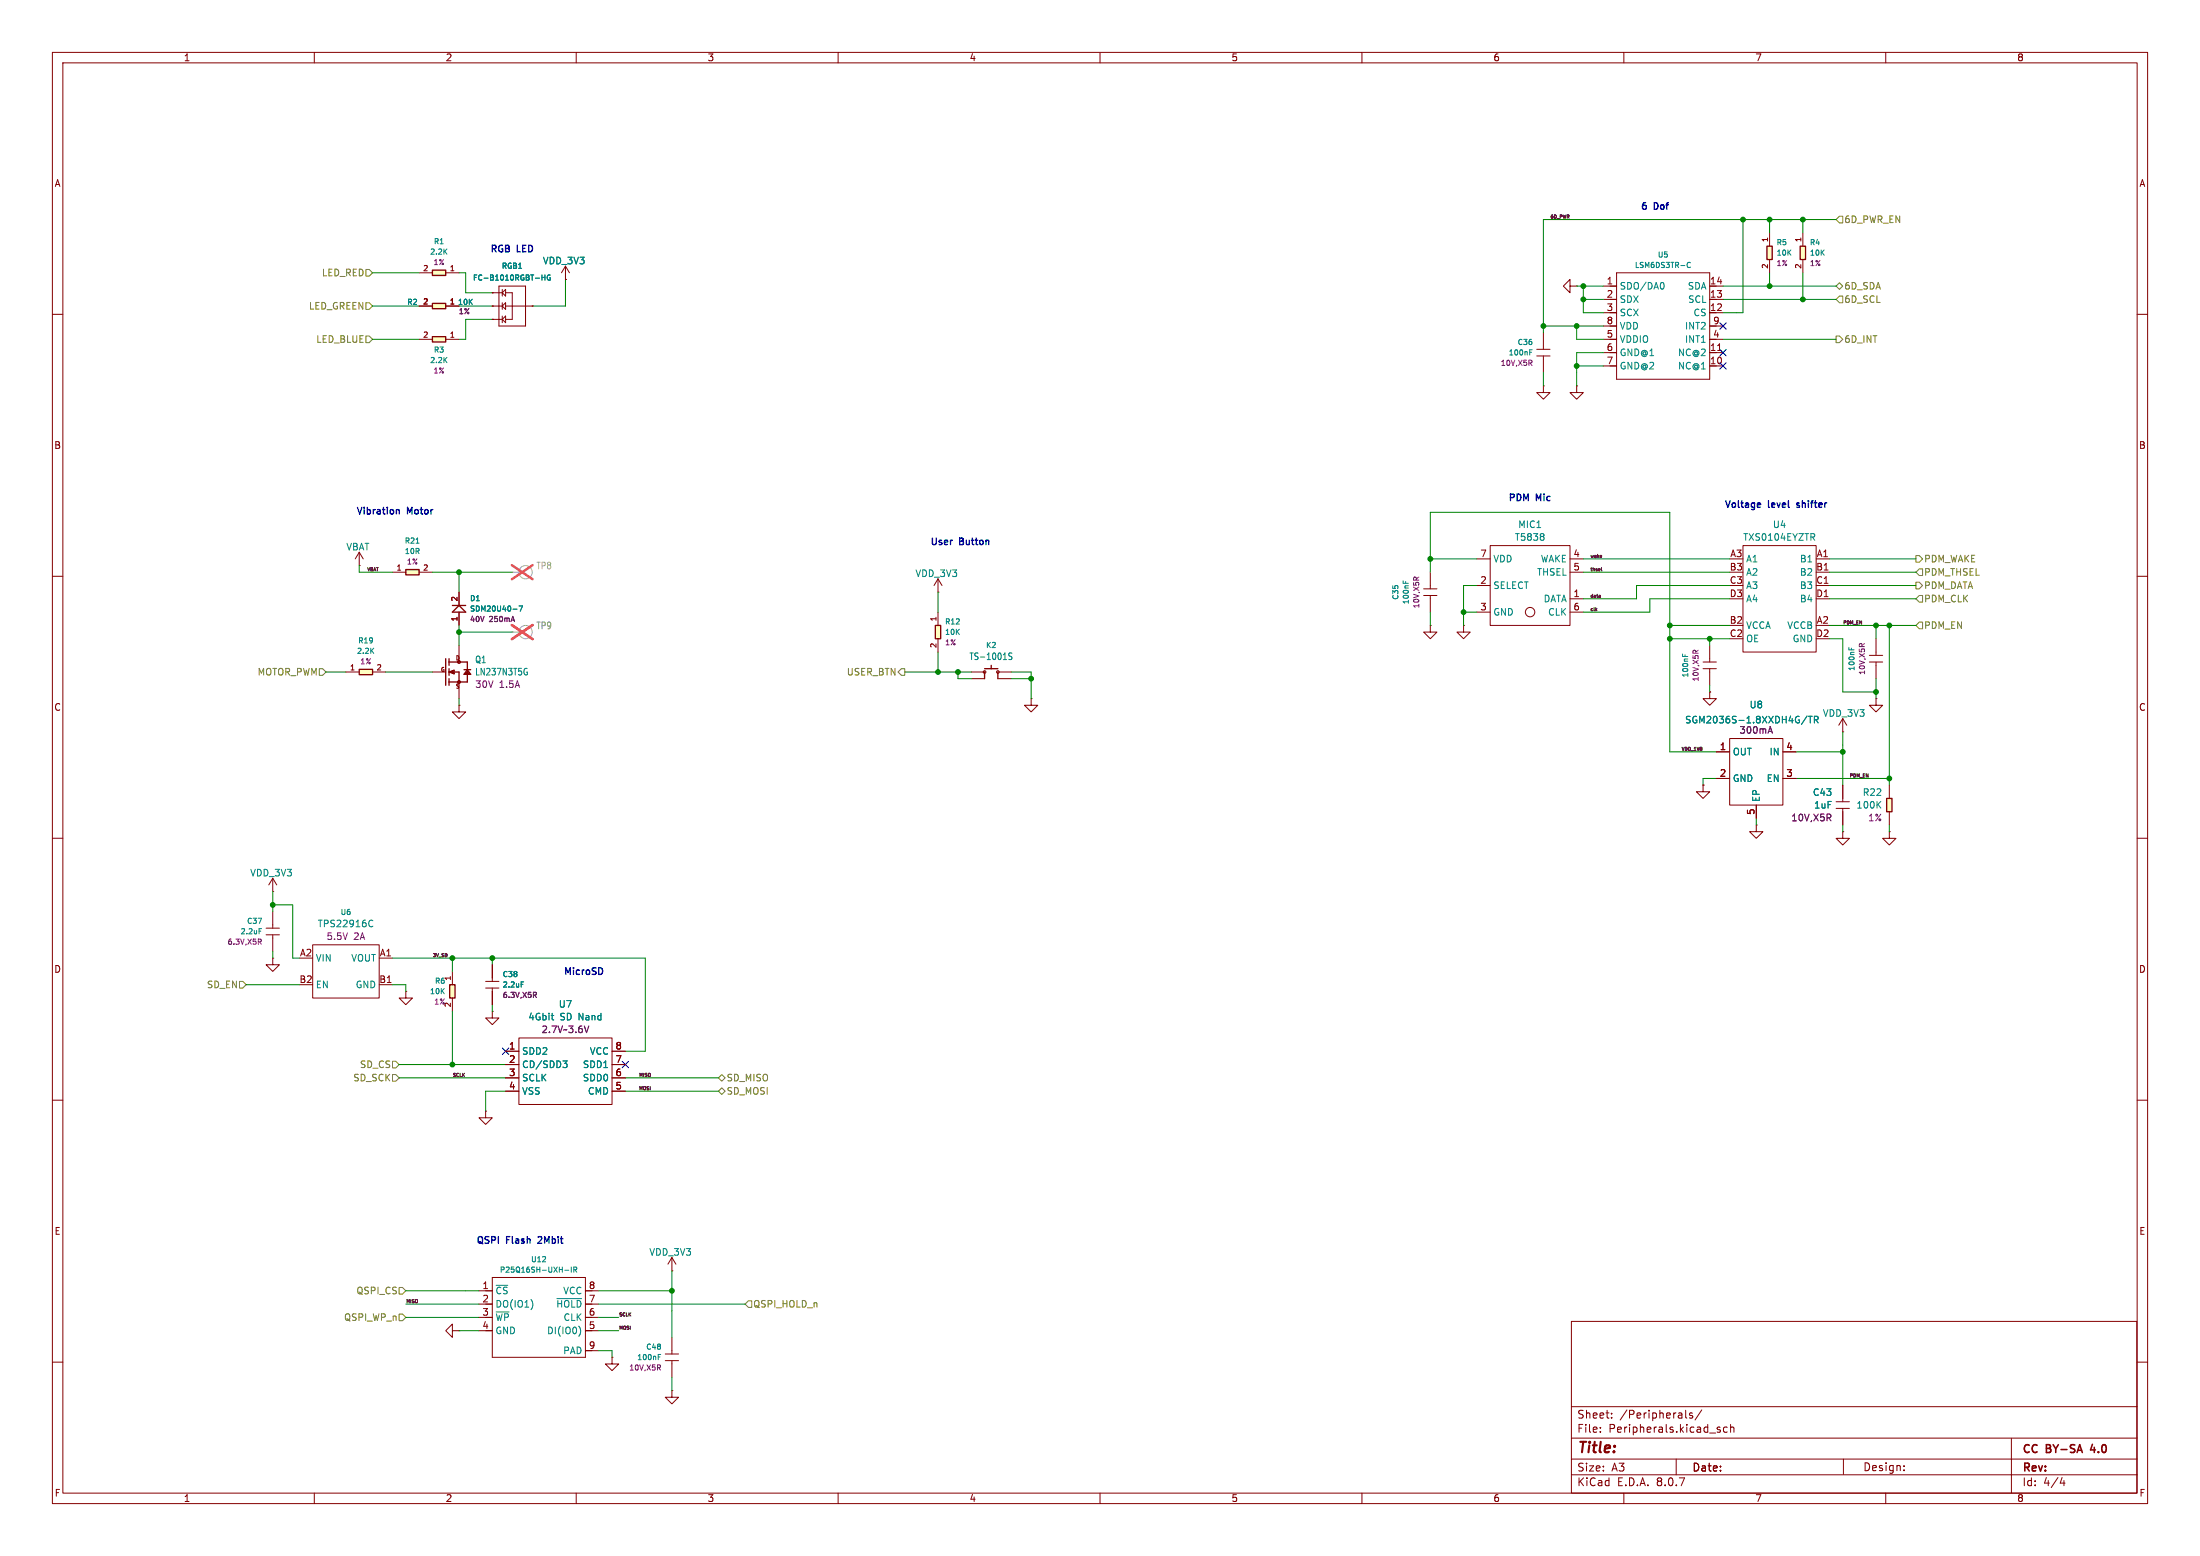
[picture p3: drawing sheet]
<svg xmlns="http://www.w3.org/2000/svg" width="420mm" height="297mm" viewBox="0 0 420 297" stroke-linecap="round" stroke-linejoin="round" font-family="sans-serif">
<g fill="none" stroke="#840000" stroke-width=".19">
<path d="M10 10h400v277h-400zM12 12h396v273h-396zM60 10v2M110 10v2M160 10v2M210 10v2M260 10v2M310 10v2M360 10v2M10 60h2M301 73.7v1.2h-1.3l1.3 1.3 1.3-1.3h-1.3M301 73.7h.1"/>
<path d="M408 60h2M10 110h2M271.8 112.4h2.5M271.8 113.7h2.5M273 119.4v1.3h1.3l-1.3 1.2-1.2-1.2h1.2M273 119.4h.1M273 109.2v3.2M273 113.7v3.1M279.4 119.4v1.3h1.3l-1.3 1.2-1.3-1.2h1.3M279.4 119.4h.1M408 110h2M351.8 139.7h.1"/>
<path d="M351.8 137.2l.8 1.2M351.8 137.2v2.5M351.8 137.2l-.8 1.2M10 160h2M408 160h2M77.5 189.2v1.3h1.2l-1.2 1.3-1.3-1.3h1.3M77.5 189.2h.1M92.7 187.3h2.5M92.7 188.6h2.5M94 193v1.3h1.2l-1.2 1.3-1.3-1.3h1.3M94 193h.1M94 184.2v3.1"/>
<path d="M94 188.6v3.2M99.1 198.1h17.7v12.7h-17.7zM10 210h2M96.5 200.7h2.6M96.5 203.2h2.6M96.5 205.7h2.6M96.5 208.3h2.6M116.8 200.7h2.6M116.8 203.2h2.6M116.8 205.7h2.6M116.8 208.3h2.6M408 210h2"/>
<path d="M300 252.2h107.9v32.8h-107.9zM10 260h2M300 278.5h108M300 274.5h108M300 268.5h108M305.5 273.2v.2M305.5 272.5v.1M307.7 270.5v.2M307.7 269.8v.1M320 278.5v3M321.8 269.2v1.3l.2 .2M323.1 269.8l-.4-.1-.2 .2 .1 .2 .5 .2v.3h-.6"/>
<path d="M324.9 269.1l-1.3 1.9M328 272.9l.4 .1v.2l-.2 .2h-.3M328 272.4l.4 .1M329.7 272.5l-.4-.1-.3 .3 .2 .6h.5M330.4 272.5l.2-.1 .3 .1 .1 .9M330.4 271.9v1.5M351.9 278.5v2.9M363.5 279.8v.1M384 274.5v4M384 278.5v6.5M408 260h2M60 285v2"/>
<path d="M110 285v2M160 285v2M210 285v2M260 285v2M300 281.5h108M310 285v2M360 285v2M363.5 280.6v.1M393.7 282l-.4 1.1h.9M394 282.6v1"/>
</g>
<path d="M399.5 275.7l-.4 1.1h.9" fill="none" stroke="#840000" stroke-width=".3"/>
<path d="M267.9 110.9v.4M268.3 111v.3M99.5 187.4h.5M105.2 193.8h.5M105.5 194.6l.2 .1M107.5 202.5h.8l-.5 .5 .4 .1 .1 .4-.3 .3h-.3" fill="none" stroke="#008484" stroke-width=".19"/>
<path d="M269.9 110.2h.4M270.9 110.1l-.5 .4M102.1 189.9l.3 .5M102.2 189.4l.2 .2-.2 .3M112.4 195.8l-.4 1.3" fill="none" stroke="#840084" stroke-width=".19"/>
<path d="M85.9 188h1v2.5h-1z" fill="#ffffc2"/>
<g fill="none" stroke="#840000" stroke-width=".25">
<path d="M85.1 125.7v5.1M85.7 125.7v1.3M85.7 127.6v1.3M85.7 129.5v1.3M85.7 126.4h3.5v3.8h-3.5M86 128.3l.7 .3M86 128.3h1.6v1.9M86.2 128.1l.5 .5M86.7 128l-1 .3 1 .3M86.7 128v.6M86.7 128l-.7 .3M88.6 127.8h1.3"/>
<path d="M89.2 127.8l.7 .9h-1.3zM89.2 128.3l-.3 .4M89.2 128.3l-.3 .3M89.2 128.3l.3 .4M89.2 128.3l.3 .3M85.9 188h1v2.5h-1z"/>
<circle cx="87.6" cy="130.2" r=".25"/>
</g>
<g fill="none" stroke="#840000" stroke-width=".19">
<path d="M82.5 128.3h2.6M87.6 134.6v1.3h1.3l-1.3 1.3-1.2-1.3h1.2M87.6 134.6h.1M87.6 123.2v2.5M87.6 130.2v3.2M360.7 158.8v1.2h-1.3l1.3 1.3 1.2-1.3h-1.2M360.7 158.8h.1M52.1 170.2h.1M52.1 167.6l-.8 1.3M52.1 167.6v2.6M52.1 167.6l.7 1.3M59.7 180.3h12.7v10.2h-12.7z"/>
<path d="M72.4 182.9h2.5M72.4 188h2.5M86.4 185.4v2.6M86.4 190.5v2.5"/>
</g>
<path d="M100.2 127.6h.4M100.5 128.3h.2v.4l-.5 .1M70.6 175.7l.6 .1M71.2 176.8h-.6" fill="none" stroke="#008484" stroke-width=".19"/>
<path d="M343.7 47h1v2.5h-1z" fill="#ffffc2"/>
<path d="M343.7 47h1v2.5h-1z" fill="none" stroke="#840000" stroke-width=".25"/>
<path d="M344.2 44.5v2.5M344.2 49.5v2.6" fill="none" stroke="#840000" stroke-width=".19"/>
<path d="M337.3 47h1v2.5h-1z" fill="#ffffc2"/>
<path d="M337.3 47h1v2.5h-1z" fill="none" stroke="#840000" stroke-width=".25"/>
<path d="M337.8 44.5v2.5M337.8 49.5v2.6M116.8 259.1v1.2h1.3l-1.3 1.3-1.2-1.3h1.2M116.8 259.1h.1" fill="none" stroke="#840000" stroke-width=".19"/>
<path d="M68.6 127.8h2.5v1h-2.5z" fill="#ffffc2"/>
<path d="M68.6 127.8h2.5v1h-2.5z" fill="none" stroke="#840000" stroke-width=".25"/>
<g fill="none" stroke="#840000" stroke-width=".19">
<path d="M293.4 66.7h2.5M293.4 67.9h2.5M294.6 73.7v1.2h-1.2l1.2 1.3 1.3-1.3h-1.3M294.6 73.7h.1M294.6 63.5v3.2M294.6 67.9v3.2M281.9 106.7h2.6M281.9 111.8h2.6M281.9 116.8h2.6M284.5 104.1h15.2v15.3h-15.2zM299.7 106.7h2.6M299.7 109.2h2.6"/>
<path d="M299.7 114.3h2.6M299.7 116.8h2.6M332.7 104.1h14v20.4h-14zM346.7 106.7h2.5M346.7 109.2h2.5M346.7 111.8h2.5M346.7 114.3h2.5M66 128.3h2.6M71.1 128.3h2.6M356.9 125.1h2.5M356.9 126.4h2.5M358.1 133.4v1.2h1.3l-1.3 1.3-1.2-1.3h1.2"/>
<path d="M358.1 133.4h.1M358.1 121.9v3.2M358.1 126.4v3.1M335.3 157.5v1.3h-1.3l1.3 1.2 1.2-1.2h-1.2M335.3 157.5h.1M350.5 153h2.6M350.5 154.3h2.6M351.8 158.8v1.2h-1.3l1.3 1.3 1.3-1.3h-1.3M351.8 158.8h.1M351.8 149.9v3.1M351.8 154.3v3.2M50.8 177.2h2.5"/>
<path d="M50.8 178.4h2.5M52.1 174v3.2M52.1 178.4v3.2M52.1 182.9v1.3h1.2l-1.2 1.2-1.3-1.2h1.3M52.1 182.9h.1M86.4 254v-1.3l-1.3 1.3 1.3 1.3v-1.3h1.2M87.6 254h.1M91.4 254h2.6M91.4 251.5h2.6M91.4 248.9h2.6M91.4 246.4h2.6M94 243.8h17.8v15.3h-17.8z"/>
<path d="M111.8 254h2.5M111.8 251.5h2.5M111.8 248.9h2.5M111.8 246.4h2.5M111.8 257.8h2.5M128.3 242.6h.1M128.3 240l-.8 1.3M128.3 240v2.6M128.3 240l.7 1.3"/>
<circle cx="292.1" cy="116.8" r=".9"/>
</g>
<g fill="none" stroke="#008484" stroke-width=".19">
<path d="M292 67.2h.4M292 66.8h.5M294.6 101.9l.2 .2-.2 .2M294.6 102.5l.2 .1-.2 .5M346 102.5l.4 .6M346.4 102v.4M353 123.6v.4M353.4 123.7v.3M49.5 177.3h.4M101.7 248.6v.8M106.3 247.9h4.7M107.8 242.5h.8"/>
<path d="M109.1 241.8v1M109.5 242.4l.5-.1 .1-.4-.6-.1v1M109.8 242.4l.3 .4M110.5 253.2a1.49 1.49 0 0 1 0 1.8"/>
</g>
<path d="M292.1 69.3l.4 .5M292.4 68.8v.4M355 122.9h.4M355.9 122.8l-.4 .4M349.1 156.1l.4 .6M349.5 155.5v.4M49.6 179.8l.3 .4M49.7 179.2l.2 .2-.2 .4" fill="none" stroke="#840084" stroke-width=".19"/>
<path d="M360.2 152.4h1v2.5h-1z" fill="#ffffc2"/>
<path d="M360.2 152.4h1v2.5h-1z" fill="none" stroke="#840000" stroke-width=".25"/>
<path d="M68.6 108h.1M68.6 105.4l-.8 1.3M68.6 105.4v2.6M68.6 105.4l.7 1.3M360.7 149.9v2.5M360.7 154.9v2.6M127 258.4h2.5M127 259.7h2.5M128.3 255.3v3.1M128.3 259.7v3.2M128.3 265.4v1.3h-1.3l1.3 1.3 1.2-1.3h-1.2M128.3 265.4h.1" fill="none" stroke="#840000" stroke-width=".19"/>
<path d="M358.5 153.5l.6 .7M359.1 153l-.8 .7M125.7 259h.3M125.7 258.5h.4" fill="none" stroke="#008484" stroke-width=".19"/>
<path d="M125.8 261l.3 .5M126 260.6v.4" fill="none" stroke="#840084" stroke-width=".19"/>
<path d="M82.5 64.3h2.6v1h-2.6z" fill="#ffffc2"/>
<path d="M82.5 64.3h2.6v1h-2.6zM188 128.3v1.2M188 127.6h2.5M189.2 127v.6M190.5 128.3v1.2" fill="none" stroke="#840000" stroke-width=".25"/>
<g fill="none" stroke="#840000" stroke-width=".19">
<path d="M80 64.8h2.5M85.1 64.8h2.5M185.4 128.3h2.6M185.4 129.5h2.6M190.5 128.3h2.5M190.5 129.5h2.5"/>
<circle cx="188" cy="128.3" r=".25"/>
<circle cx="190.5" cy="128.3" r=".25"/>
</g>
<path d="M193.2 124.7l-.4-.1-.2 .3 .1 .3 .4 .2v.4l-.1 .1-.4-.1" fill="none" stroke="#008484" stroke-width=".19"/>
<path d="M77.5 108.7h2.5v1h-2.5z" fill="#ffffc2"/>
<path d="M77.5 108.7h2.5v1h-2.5zM86.4 115.6h2.5M87.6 115.6l1.3 1.2h-2.5z" fill="none" stroke="#840000" stroke-width=".25"/>
<g fill="none" stroke="#840000" stroke-width=".19">
<path d="M94 55.9h.1M94 58.4h.1M94 58.4h1.9M94 55.9h1.9M95.2 54.6h5.1v7.6h-5.1zM95.9 55.9l.6-.7v1.3zM95.9 58.4l.6-.6v1.3zM95.9 55.2v1.3M95.9 57.8v1.3M96.5 58.4h5.1M96.5 55.9h1.3v5.1h-1.3M101.6 58.4h.1"/>
<path d="M107.9 53.3h.1M107.9 50.8l-.7 1.3M107.9 50.8v2.5M107.9 50.8l.8 1.3M94 61h.1M94 61h1.9M95.9 61l.6-.7v1.3zM95.9 60.3v1.3M74.9 109.2h2.6M80 109.2h2.5M87.6 113v2.6M87.6 116.8v2.6"/>
<path d="M196.8 133.4v1.2h1.3l-1.3 1.3-1.2-1.3h1.2M196.8 133.4h.1M325.1 149.9v1.2h-1.3l1.3 1.3 1.3-1.3h-1.3M325.1 149.9h.1M327.7 143.5h2.5M327.7 148.6h2.5M330.2 141h10.2v12.7h-10.2zM335.3 153.7v2.5M340.4 143.5h2.5M340.4 148.6h2.5"/>
</g>
<path d="M79.4 103.7h.6M97.9 116.3h.8M99.1 115.7h.6l-.4 1M345 136.7l-1.1 1.6M345.2 136.7h.7M345.6 136.7v1.3M346.4 137.4l.6-.1 .1-.2-.1-.3-.6-.1v1.3M346.7 137.4l.4 .6" fill="none" stroke="#008484" stroke-width=".19"/>
<g fill="none" stroke="#a1a1a1" stroke-width=".19">
<path d="M97.8 109.2h.1M97.8 109.2h1.3M97.8 120.7h.1M97.8 120.7h1.3"/>
<circle cx="100.3" cy="109.2" r="1.27"/>
<circle cx="100.3" cy="120.6" r="1.27"/>
</g>
<path d="M97.7 107.9l4 2.7M97.7 119.3l4 2.7M101.7 107.9l-4 2.7M101.7 119.3l-4 2.7" fill="none" stroke="#e65255" stroke-width=".46"/>
<path d="M337.6 139.6h.6M337.9 138.7l.5 1.3" fill="none" stroke="#840084" stroke-width=".19"/>
<path d="M103.5 52.5v1M103.5 53h.5M104 52.5v1M105 52.5a.45 .45 0 0 0-.6 .5 .45 .45 0 0 0 .7 .4v-.4h-.2" fill="none" stroke="#008484" stroke-width=".2"/>
<path d="M82.5 51.6h2.6v1h-2.6z" fill="#ffffc2"/>
<path d="M82.5 51.6h2.6v1h-2.6z" fill="none" stroke="#840000" stroke-width=".25"/>
<path d="M80 52.1h2.5M85.1 52.1h2.5M325.1 126.4h2.6M325.1 127.6h2.6M326.4 132.1v1.3h1.3l-1.3 1.2-1.3-1.2h1.3M326.4 132.1h.1M326.4 123.2v3.2M326.4 127.6v3.2" fill="none" stroke="#840000" stroke-width=".19"/>
<path d="M321.2 124.8v.5M321.7 125v.3" fill="none" stroke="#008484" stroke-width=".19"/>
<path d="M323.2 124.2h.5M324.2 124.1l-.5 .4" fill="none" stroke="#840084" stroke-width=".19"/>
<path d="M82.5 57.9h2.6v1h-2.6z" fill="#ffffc2"/>
<path d="M82.5 57.9h2.6v1h-2.6z" fill="none" stroke="#840000" stroke-width=".25"/>
<g fill="none" stroke="#840000" stroke-width=".19">
<path d="M80 58.4h2.5M85.1 58.4h2.5M306.1 59.7h2.5M306.1 57.2h2.5M306.1 54.6h2.5M308.6 52.1h17.8v20.3h-17.8zM326.4 59.7h2.5M326.4 57.2h2.5M326.4 54.6h2.5M306.1 69.9h2.5M306.1 67.3h2.5M306.1 64.8h2.5"/>
<path d="M306.1 62.2h2.5M326.4 69.9h2.5M326.4 67.3h2.5M326.4 64.8h2.5M326.4 62.2h2.5M327.9 66.9h.7"/>
</g>
<path d="M317.4 53.9a.79 .79 0 0 1 0 1.3M322.1 50.6l.2 .4h.4M322.7 50.2l-.4-.1-.2 .4" fill="none" stroke="#008484" stroke-width=".19"/>
<path d="M178.6 119.4h1v2.5h-1z" fill="#ffffc2"/>
<path d="M178.6 119.4h1v2.5h-1z" fill="none" stroke="#840000" stroke-width=".25"/>
<g fill="none" stroke="#840000" stroke-width=".19">
<path d="M80 58.4h2.5M85.1 58.4h2.5M94 55.9h.1M94 58.4h.1M101.6 58.4h.1M107.9 53.3h.1M299.7 54.6v1.3l-1.3-1.3 1.3-1.3v1.3h1.3M301 54.6h.1M94 61h.1M87.6 113v2.6M87.6 116.8v2.6M179.1 113h.1"/>
<path d="M179.1 110.5v2.5M179.1 116.8v2.6M179.1 110.5l-.8 1.3M179.1 110.5l.7 1.3M179.1 121.9v2.6M326.4 132.1h.1M325.1 149.9h.1M327.7 143.5h2.5M327.7 148.6h2.5M335.3 153.7v2.5M340.4 143.5h2.5M340.4 148.6h2.5"/>
<path d="M351.8 149.9v2.5M351.8 154.9v2.6M94 184.2v2.5M94 189.2v2.6M92.7 212.1v1.3h1.3l-1.3 1.2-1.3-1.2h1.3M92.7 212.1h.1M96.5 200.7h2.6M96.5 203.2h2.6M96.5 205.7h2.6M96.5 208.3h2.6M116.8 200.7h2.6M116.8 203.2h2.6"/>
<path d="M116.8 205.7h2.6M116.8 208.3h2.6"/>
</g>
<g fill="none" stroke="#848400" stroke-width=".19">
<path d="M69.8 51.4h.7l.6 .7-.6 .6h-.7zM69.8 57.8h.7l.6 .6-.6 .7h-.7zM350.5 41.9l.7-.6h.6v1.2h-.6zM350.5 54.6l.7-.6 .6 .6-.6 .6zM350.5 57.2l.7-.7h.6v1.3h-.6zM69.8 64.1h.7l.6 .7-.6 .6h-.7zM350.5 64.1h.7l.6 .7-.6 .6h-.7zM365.8 111.1h.6l.6 .7-.6 .6h-.6zM365.8 106h.6l.6 .7-.6 .6h-.6zM366.4 113.7h.6v1.2h-.6l-.6-.6zM366.4 118.7h.6v1.3h-.6l-.6-.6zM366.4 108.6h.6v1.3h-.6l-.6-.7z"/>
<path d="M61 127.6h.6l.6 .7-.6 .6h-.6zM172.1 127.6h.6v1.3h-.6l-.7-.6zM45.7 187.3h.7l.6 .7-.6 .6h-.7zM74.9 205.1h.7l.6 .6-.6 .7h-.7zM74.9 202.6h.7l.6 .6-.6 .6h-.7zM137.2 208.3l.6-.7 .6 .7-.6 .6zM137.2 205.7l.6-.6 .6 .6-.6 .7zM76.2 250.8h.6l.7 .7-.7 .6h-.6zM76.2 245.7h.6l.7 .7-.7 .6h-.6zM142.9 248.3h.6v1.3h-.6l-.7-.7z"/>
</g>
<path d="M305.5 113.7v.3M305.5 114h.1M305.5 113.8h.1M305.7 108.3l.1 .7" fill="none" stroke="#000" stroke-width=".19"/>
<path d="M75.9 97.3l.3 .1v.7M335.9 96l.2 .3-.6 .1M336 96.8h-.1M103.4 236.6l-.8 .7h.8" fill="none" stroke="#0000c2" stroke-width=".25"/>
<g fill="none" stroke="#008400" stroke-width=".19">
<path d="M71.1 58.4h8.9M71.1 52.1h8.9M87.6 52.1h1.3v3.8h5.1M87.6 58.4h6.4M107.9 53.3v5.1h-6.3M301 54.6h5.1M302.3 54.6v5.1h3.8M302.3 57.2h3.8M328.9 57.2h21.6M328.9 54.6h21.6M332.7 41.9v17.8h-3.8M337.8 41.9v2.6"/>
<path d="M337.8 52.1v2.5M344.2 41.9v2.6M344.2 52.1v5.1M350.5 41.9h-55.9v21.6M71.1 64.8h8.9M94 61h-5.1v3.8h-1.3M294.6 71.1v2.6M294.6 62.2h11.5M301 62.2v2.6h5.1M301 69.9h5.1M306.1 67.3h-5.1v6.4M328.9 64.8h21.6"/>
<path d="M68.6 108v1.2h6.3M82.5 109.2h15.3M87.6 109.2v3.8M87.6 119.4v3.8M179.1 113v3.8M273 109.2v-11.4h45.8v45.7h8.9M273 116.8v2.6M273 106.7h8.9M279.4 116.8h2.5M281.9 111.8h-2.5v7.6M302.3 106.7h27.9M302.3 109.2h27.9"/>
<path d="M318.8 119.4h11.4M330.2 111.8h-17.8v2.5h-10.1M330.2 114.3h-15.2v2.5h-12.7M349.2 106.7h16.6M349.2 111.8h16.6M349.2 119.4h16.6M349.2 114.3h16.6M349.2 109.2h16.6M358.1 119.4v2.5M360.7 119.4v30.5M62.2 128.3h3.8M73.7 128.3h8.8"/>
<path d="M87.6 133.4v1.2M87.6 120.7h10.2M172.7 128.3h12.7M179.1 124.5v3.8M182.9 128.3v1.2h2.5M193 128.3h3.8v5.1M193 129.5h3.8M318.8 121.9h11.4M326.4 121.9v1.3M326.4 130.8v1.3M349.2 121.9h2.6v10.2h6.3M351.8 139.7v10.2"/>
<path d="M358.1 129.5v3.9M327.7 148.6h-2.6v1.3M335.3 156.2v1.3M342.9 143.5h8.9M342.9 148.6h17.8M351.8 157.5v1.3M360.7 157.5v1.3M52.1 172.7h3.8v10.2h1.2M52.1 170.2v3.8M47 188h10.1M52.1 181.6v1.3M74.9 182.9h48.3v17.8h-3.8"/>
<path d="M74.9 188h2.6v1.2M86.4 182.9v2.5M86.4 193v10.2M94 182.9v1.3M94 191.8v1.2M76.2 205.7h20.3M76.2 203.2h20.3M96.5 208.3h-3.8v3.8M119.4 208.3h17.8M119.4 205.7h17.8M77.5 251.5h13.9M77.5 246.4h13.9"/>
<path d="M77.5 248.9h13.9M87.6 254h3.8M114.3 257.8h2.5v1.3M114.3 254h3.8M114.3 251.5h3.8M114.3 246.4h14M114.3 248.9h27.9M128.3 242.6v12.7M128.3 262.9v2.5"/>
</g>
<path d="M328.3 69.2l1.2 1.3M328.3 66.7l1.2 1.2M328.3 61.6l1.2 1.2M329.5 69.2l-1.2 1.3M329.5 66.7l-1.2 1.2M329.5 61.6l-1.2 1.2M95.9 200.1l1.2 1.2M97.1 200.1l-1.2 1.2M118.8 202.6l1.2 1.2M120 202.6l-1.2 1.2" fill="none" stroke="#000084" stroke-width=".19"/>
<path d="M337.6 139.6h.6M337.9 138.7l.5 1.3M349.1 156.1l.4 .6M349.5 155.5v.4M102.1 189.9l.3 .5M102.2 189.4l.2 .2-.2 .3M112.4 195.8l-.4 1.3" fill="none" stroke="#840084" stroke-width=".19"/>
<path d="M97.9 116.3h.8M99.1 115.7h.6l-.4 1M345 136.7l-1.1 1.6M345.2 136.7h.7M345.6 136.7v1.3M346.4 137.4l.6-.1 .1-.2-.1-.3-.6-.1v1.3M346.7 137.4l.4 .6M99.5 187.4h.5M105.2 193.8h.5M105.5 194.6l.2 .1M107.5 202.5h.8l-.5 .5 .4 .1 .1 .4-.3 .3h-.3" fill="none" stroke="#008484" stroke-width=".19"/>
<path d="M97.8 120.7h.1" fill="none" stroke="#a1a1a1" stroke-width=".19"/>
<path d="M97.7 119.3l4 2.7M101.7 119.3l-4 2.7" fill="none" stroke="#e65255" stroke-width=".46"/>
<path d="M103.5 52.5v1M103.5 53h.5M104 52.5v1M105 52.5a.45 .45 0 0 0-.6 .5 .45 .45 0 0 0 .7 .4v-.4h-.2" fill="none" stroke="#008484" stroke-width=".2"/>
<g fill="#008400" stroke="#008400" stroke-width=".19">
<circle cx="344.2" cy="41.9" r=".46"/>
<circle cx="344.2" cy="57.2" r=".46"/>
<circle cx="337.8" cy="54.6" r=".46"/>
<circle cx="337.8" cy="41.9" r=".46"/>
<circle cx="332.7" cy="41.9" r=".46"/>
<circle cx="318.8" cy="119.4" r=".46"/>
<circle cx="318.8" cy="121.9" r=".46"/>
<circle cx="301" cy="62.2" r=".46"/>
<circle cx="301" cy="69.9" r=".46"/>
<circle cx="182.9" cy="128.3" r=".46"/>
<circle cx="273" cy="106.7" r=".46"/>
<circle cx="196.8" cy="129.5" r=".46"/>
<circle cx="179.1" cy="128.3" r=".46"/>
<circle cx="279.4" cy="116.8" r=".46"/>
<circle cx="358.1" cy="132.1" r=".46"/>
<circle cx="360.7" cy="148.6" r=".46"/>
<circle cx="360.7" cy="119.4" r=".46"/>
<circle cx="358.1" cy="119.4" r=".46"/>
<circle cx="351.8" cy="143.5" r=".46"/>
<circle cx="326.4" cy="121.9" r=".46"/>
<circle cx="294.6" cy="62.2" r=".46"/>
<circle cx="302.3" cy="57.2" r=".46"/>
<circle cx="302.3" cy="54.6" r=".46"/>
<circle cx="94" cy="182.9" r=".46"/>
<circle cx="86.4" cy="182.9" r=".46"/>
<circle cx="86.4" cy="203.2" r=".46"/>
<circle cx="52.1" cy="172.7" r=".46"/>
<circle cx="128.3" cy="246.4" r=".46"/>
<circle cx="87.6" cy="109.2" r=".46"/>
<circle cx="87.6" cy="120.7" r=".46"/>
</g>
<text font-size="2.8" fill="#840000" x="301" y="277.9">Title:</text>
<g font-size="2.1" fill="#840000">
<text x="301" y="273.7">File:</text>
<text x="301" y="271">Sheet:</text>
<text x="307.1" y="273.7">Peripherals.kicad_sch</text>
<text x="309.2" y="271">/Peripherals/</text>
<text x="301" y="281.1">Size:</text>
<text x="307.6" y="281.1">A3</text>
<text x="323" y="281.1">Date:</text>
<text x="355.6" y="281">Design:</text>
<text x="386" y="277.8">CC</text>
<text x="386" y="281.3">Rev:</text>
<text x="390.7" y="277.8">BY-SA</text>
<text x="399.8" y="277.8">4.0</text>
<text x="301" y="283.9">KiCad</text>
<text x="308.7" y="283.9">E.D.A.</text>
<text x="316.3" y="283.9">8.0.7</text>
<text x="386" y="283.9">Id:</text>
<text x="390.1" y="283.9">4/4</text>
</g>
<g font-size="1.8" fill="#840000">
<text x="35" y="11.9">1</text>
<text x="85" y="11.9">2</text>
<text x="135" y="11.9">3</text>
<text x="185" y="11.9">4</text>
<text x="235" y="11.9">5</text>
<text x="285" y="11.9">6</text>
<text x="335" y="11.9">7</text>
<text x="385" y="11.9">8</text>
<text x="10.3" y="35.9">A</text>
<text x="408.3" y="35.9">A</text>
<text x="306.6" y="54.4">1</text>
<text x="306.6" y="56.9">2</text>
<text x="306.6" y="59.4">3</text>
<text x="326.3" y="59.4">12</text>
<text x="326.3" y="56.9">13</text>
<text x="326.3" y="54.4">14</text>
<text x="306.6" y="64.5">5</text>
<text x="306.6" y="62">8</text>
<text x="327" y="64.5">4</text>
<text x="327" y="62">9</text>
<text x="306.6" y="67.1">6</text>
<text x="306.6" y="69.6">7</text>
<text x="326.3" y="69.6">10</text>
<text x="326.3" y="67.1">11</text>
<text x="10.3" y="85.9">B</text>
<text x="408.2" y="85.9">B</text>
<text x="282.5" y="106.4">7</text>
<text x="300.3" y="106.4">4</text>
<text x="330.2" y="106.4">A3</text>
<text x="346.7" y="106.4">A1</text>
<text x="282.5" y="111.5">2</text>
<text x="300.3" y="109">5</text>
<text x="330.1" y="109">B3</text>
<text x="330.1" y="111.5">C3</text>
<text x="346.6" y="109">B1</text>
<text x="346.6" y="111.5">C1</text>
<text x="282.5" y="116.6">3</text>
<text x="300.3" y="114">1</text>
<text x="300.3" y="116.6">6</text>
<text x="330.1" y="119.1">B2</text>
<text x="330.1" y="114">D3</text>
<text x="346.6" y="114">D1</text>
<text x="346.7" y="119.1">A2</text>
<text x="330.1" y="121.7">C2</text>
<text x="346.6" y="121.7">D2</text>
<text x="10.3" y="135.9">C</text>
<text x="408.2" y="135.9">C</text>
<text x="328.2" y="143.3">1</text>
<text x="340.9" y="143.3">4</text>
<text x="328.2" y="148.3">2</text>
<text x="340.9" y="148.3">3</text>
<text x="335" y="155.6" transform="rotate(-90 335 155.6)">5</text>
<text x="10.3" y="185.9">D</text>
<text x="57.2" y="182.6">A2</text>
<text x="72.4" y="182.6">A1</text>
<text x="408.2" y="185.9">D</text>
<text x="57.1" y="187.7">B2</text>
<text x="72.3" y="187.7">B1</text>
<text x="97.1" y="200.4">1</text>
<text x="97.1" y="202.9">2</text>
<text x="117.4" y="202.9">7</text>
<text x="117.4" y="200.4">8</text>
<text x="97.1" y="205.5">3</text>
<text x="97.1" y="208">4</text>
<text x="117.4" y="208">5</text>
<text x="117.4" y="205.5">6</text>
<text x="10.3" y="235.9">E</text>
<text x="408.3" y="235.9">E</text>
<text x="92" y="246.1">1</text>
<text x="92" y="248.7">2</text>
<text x="92" y="251.2">3</text>
<text x="112.3" y="251.2">6</text>
<text x="112.3" y="248.7">7</text>
<text x="112.3" y="246.1">8</text>
<text x="92" y="253.7">4</text>
<text x="112.3" y="253.7">5</text>
<text x="112.3" y="257.6">9</text>
<text x="10.3" y="285.9">F</text>
<text x="35" y="286.9">1</text>
<text x="85" y="286.9">2</text>
<text x="135" y="286.9">3</text>
<text x="185" y="286.9">4</text>
<text x="235" y="286.9">5</text>
<text x="285" y="286.9">6</text>
<text x="335" y="286.9">7</text>
<text x="385" y="286.9">8</text>
<text x="408.3" y="285.9">F</text>
</g>
<g font-size="1.8" fill="#0000c2">
<text x="313.1" y="40.4">6</text>
<text x="315.7" y="40.4">Dof</text>
<text x="93.4" y="48.5">RGB</text>
<text x="98.7" y="48.5">LED</text>
<text x="67.9" y="98.6">Vibration</text>
<text x="77.7" y="98.6">Motor</text>
<text x="287.8" y="96">PDM</text>
<text x="293.3" y="96">Mic</text>
<text x="329.1" y="97.3">Voltage</text>
<text x="337.6" y="97.3">level</text>
<text x="343.5" y="97.3">shifter</text>
<text x="177.4" y="104.4">User</text>
<text x="183.2" y="104.4">Button</text>
<text x="107.5" y="186.4">MicroSD</text>
<text x="90.8" y="237.7">QSPI</text>
<text x="96.7" y="237.7">Flash</text>
<text x="103.2" y="237.7">2Mbit</text>
</g>
<g font-size="1.8" fill="#848400">
<text x="352" y="42.8">6D_PWR_EN</text>
<text x="61.4" y="52.9">LED_RED</text>
<text x="58.9" y="59.3">LED_GREEN</text>
<text x="352" y="55.5">6D_SDA</text>
<text x="352" y="58">6D_SCL</text>
<text x="60.3" y="65.6">LED_BLUE</text>
<text x="352" y="65.6">6D_INT</text>
<text x="367.2" y="107.5">PDM_WAKE</text>
<text x="367.2" y="112.6">PDM_DATA</text>
<text x="367.2" y="110.1">PDM_THSEL</text>
<text x="367.2" y="115.2">PDM_CLK</text>
<text x="367.2" y="120.2">PDM_EN</text>
<text x="49.1" y="129.1">MOTOR_PWM</text>
<text x="161.6" y="129.1">USER_BTN</text>
<text x="39.4" y="188.8">SD_EN</text>
<text x="67.3" y="206.6">SD_SCK</text>
<text x="68.6" y="204.1">SD_CS</text>
<text x="138.6" y="209.1">SD_MOSI</text>
<text x="138.6" y="206.6">SD_MISO</text>
<text x="67.9" y="247.2">QSPI_CS</text>
<text x="143.7" y="249.8">QSPI_HOLD_n</text>
<text x="65.6" y="252.3">QSPI_WP_n</text>
</g>
<g font-size="1.8" fill="#008484">
<text x="103.5" y="50.6">VDD_3V3</text>
<text x="309.1" y="55.5">SDO/DA0</text>
<text x="309.1" y="58">SDX</text>
<text x="322.1" y="55.5">SDA</text>
<text x="322.2" y="58">SCL</text>
<text x="309.1" y="60.6">SCX</text>
<text x="309.1" y="65.6">VDDIO</text>
<text x="309.1" y="63.1">VDD</text>
<text x="321.6" y="65.6">INT1</text>
<text x="321.6" y="63.1">INT2</text>
<text x="323.2" y="60.6">CS</text>
<text x="309.1" y="68.2">GND@1</text>
<text x="309.1" y="70.7">GND@2</text>
<text x="320.2" y="70.7">NC@1</text>
<text x="320.2" y="68.2">NC@2</text>
<text x="289.7" y="101">MIC1</text>
<text x="338.4" y="101">U4</text>
<text x="66" y="105.3">VBAT</text>
<text x="285" y="107.5">VDD</text>
<text x="289.1" y="103.4">T5838</text>
<text x="294" y="107.5">WAKE</text>
<text x="332.7" y="103.4">TXS0104EYZTR</text>
<text x="333.2" y="107.5">A1</text>
<text x="343.5" y="107.5">B1</text>
<text x="174.7" y="110.3">VDD_3V3</text>
<text x="285" y="112.6">SELECT</text>
<text x="293.3" y="110.1">THSEL</text>
<text x="333.2" y="110.1">A2</text>
<text x="333.2" y="112.6">A3</text>
<text x="343.5" y="110.1">B2</text>
<text x="343.5" y="112.6">B3</text>
<text x="285" y="117.7">GND</text>
<text x="294.6" y="115.2">DATA</text>
<text x="295.4" y="117.7">CLK</text>
<text x="333.2" y="115.2">A4</text>
<text x="343.5" y="115.2">B4</text>
<text x="333.2" y="120.2">VCCA</text>
<text x="333.2" y="122.8">OE</text>
<text x="341.1" y="120.2">VCCB</text>
<text x="342.1" y="122.8">GND</text>
<text x="90.6" y="126.8">Q1</text>
<text x="90.6" y="129.1">LN237N3T5G</text>
<text x="184.9" y="126.2">TS-1001S</text>
<text x="333.9" y="135.4">U8</text>
<text x="347.9" y="137">VDD_3V3</text>
<text x="321.6" y="138.3">SGM2036S-1.8XXDH4G/TR</text>
<text x="330.7" y="144.4">OUT</text>
<text x="330.7" y="149.5">GND</text>
<text x="337.2" y="149.5">EN</text>
<text x="337.7" y="144.4">IN</text>
<text x="336.1" y="153.2" transform="rotate(-90 336.1 153.2)">EP</text>
<text x="346" y="152.1">C43</text>
<text x="346.2" y="154.5">1uF</text>
<text x="354.3" y="154.5">100K</text>
<text x="355.5" y="152.1">R22</text>
<text x="47.7" y="167.5">VDD_3V3</text>
<text x="60.6" y="177.2">TPS22916C</text>
<text x="60.2" y="183.7">VIN</text>
<text x="67" y="183.7">VOUT</text>
<text x="60.2" y="188.8">EN</text>
<text x="67.8" y="188.8">GND</text>
<text x="100.8" y="195">4Gbit</text>
<text x="106.6" y="192.5">U7</text>
<text x="106.9" y="195">SD Nand</text>
<text x="99.6" y="201.5">SDD2</text>
<text x="112.5" y="201.5">VCC</text>
<text x="99.6" y="204.1">CD/SDD3</text>
<text x="99.6" y="206.6">SCLK</text>
<text x="99.6" y="209.1">VSS</text>
<text x="111.2" y="206.6">SDD0</text>
<text x="111.2" y="204.1">SDD1</text>
<text x="112.1" y="209.1">CMD</text>
<text x="123.9" y="239.9">VDD_3V3</text>
<text x="94.5" y="247.2">~{CS}</text>
<text x="94.5" y="249.8">DO(IO1)</text>
<text x="106.1" y="249.8">~{HOLD}</text>
<text x="107.4" y="247.2">VCC</text>
<text x="94.5" y="252.3">~{WP}</text>
<text x="94.5" y="254.9">GND</text>
<text x="104.3" y="254.9">DI(IO0)</text>
<text x="107.5" y="252.3">CLK</text>
<text x="107.4" y="258.7">PAD</text>
</g>
<g font-size="1.8" fill="#a1a1a1">
<text x="102.3" y="108.9">TP8</text>
<text x="102.3" y="120.3">TP9</text>
</g>
<g font-size="1.8" fill="#840084">
<text x="90.6" y="131.5">30V</text>
<text x="95.3" y="131.5">1.5A</text>
<text x="332" y="140.2">300mA</text>
<text x="341.9" y="157">10V,X5R</text>
<text x="356.5" y="157">1%</text>
<text x="62.2" y="179.6">5.5V</text>
<text x="67.5" y="179.6">2A</text>
<text x="103.3" y="197.4">2.7V~3.6V</text>
</g>
<g font-size="1.4" fill="#008484">
<text x="82.7" y="46.8">R1</text>
<text x="339" y="47">R5</text>
<text x="345.4" y="47">R4</text>
<text x="82" y="48.8">2.2K</text>
<text x="90.1" y="53.8">FC-B1010RGBT-HG</text>
<text x="95.6" y="51.6">RGB1</text>
<text x="312" y="51.3">LSM6DS3TR-C</text>
<text x="316.4" y="49.4">U5</text>
<text x="339" y="49">10K</text>
<text x="345.4" y="49">10K</text>
<text x="77.6" y="58.4">R2</text>
<text x="87.3" y="58.4">10K</text>
<text x="82" y="69.5">2.2K</text>
<text x="82.7" y="67.5">R3</text>
<text x="287.9" y="68">100nF</text>
<text x="289.6" y="66">C36</text>
<text x="77.2" y="104">R21</text>
<text x="77.2" y="105.9">10R</text>
<text x="89.6" y="114.9">D1</text>
<text x="89.6" y="116.9">SDM20U40-7</text>
<text x="180.3" y="119.4">R12</text>
<text x="267.2" y="114.6" transform="rotate(-90 267.2 114.6)">C35</text>
<text x="269.1" y="115.5" transform="rotate(-90 269.1 115.5)">100nF</text>
<text x="68" y="125">2.2K</text>
<text x="68.3" y="123">R19</text>
<text x="180.3" y="121.4">10K</text>
<text x="188.1" y="123.9">K2</text>
<text x="322.5" y="129.4" transform="rotate(-90 322.5 129.4)">100nF</text>
<text x="354.2" y="128.2" transform="rotate(-90 354.2 128.2)">100nF</text>
<text x="45.8" y="178.5">2.2uF</text>
<text x="47" y="176.5">C37</text>
<text x="64.9" y="174.8">U6</text>
<text x="82" y="190">10K</text>
<text x="82.9" y="188">R6</text>
<text x="86.1" y="187.3" transform="rotate(-90 86.1 187.3)">1</text>
<text x="95.8" y="188.7">2.2uF</text>
<text x="95.8" y="186.7">C38</text>
<text x="95.3" y="243.1">P25Q16SH-UXH-IR</text>
<text x="101.3" y="241.1">U12</text>
<text x="123.2" y="257.8">C48</text>
<text x="121.5" y="259.8">100nF</text>
</g>
<g font-size="1.4" fill="#840000">
<text x="337.6" y="46.3" transform="rotate(-90 337.6 46.3)">1</text>
<text x="343.9" y="46.3" transform="rotate(-90 343.9 46.3)">1</text>
<text x="80.7" y="51.8">2</text>
<text x="85.7" y="51.8">1</text>
<text x="337.6" y="51.4" transform="rotate(-90 337.6 51.4)">2</text>
<text x="343.9" y="51.4" transform="rotate(-90 343.9 51.4)">2</text>
<text x="80.7" y="58.2">2</text>
<text x="85.7" y="58.2">1</text>
<text x="80.7" y="64.5">2</text>
<text x="85.7" y="64.5">1</text>
<text x="75.6" y="109">1</text>
<text x="80.7" y="109">2</text>
<text x="87.4" y="118.7" transform="rotate(-90 87.4 118.7)">1</text>
<text x="87.4" y="114.9" transform="rotate(-90 87.4 114.9)">2</text>
<text x="178.8" y="118.7" transform="rotate(-90 178.8 118.7)">1</text>
<text x="178.8" y="123.8" transform="rotate(-90 178.8 123.8)">2</text>
<text x="66.7" y="128">1</text>
<text x="71.8" y="128">2</text>
</g>
<g font-size="1.4" fill="#840084">
<text x="82.6" y="50.8">1%</text>
<text x="339" y="51">1%</text>
<text x="345.4" y="51">1%</text>
<text x="87.5" y="60.2">1%</text>
<text x="82.6" y="71.5">1%</text>
<text x="286.4" y="70">10V,X5R</text>
<text x="77.6" y="107.9">1%</text>
<text x="89.6" y="118.9">40V</text>
<text x="93.4" y="118.9">250mA</text>
<text x="271.1" y="116.2" transform="rotate(-90 271.1 116.2)">10V,X5R</text>
<text x="180.3" y="123.4">1%</text>
<text x="68.7" y="127">1%</text>
<text x="324.5" y="130.2" transform="rotate(-90 324.5 130.2)">10V,X5R</text>
<text x="356.2" y="128.9" transform="rotate(-90 356.2 128.9)">10V,X5R</text>
<text x="43.3" y="180.5">6.3V,X5R</text>
<text x="82.8" y="191.9">1%</text>
<text x="95.8" y="190.7">6.3V,X5R</text>
<text x="86.1" y="192.4" transform="rotate(-90 86.1 192.4)">2</text>
<text x="120" y="261.8">10V,X5R</text>
</g>
<g font-size="1.1" fill="#840000">
<text x="84" y="128.5">G</text>
<text x="86.9" y="131.6">S</text>
<text x="86.9" y="126.2">D</text>
</g>
<g font-size=".9">
<text x="295.9" y="41.7">6D_PWR</text>
<text x="303.5" y="106.5">wake</text>
<text x="69.9" y="109">VBAT</text>
<text x="303.5" y="109">thsel</text>
<text x="303.5" y="114.1">data</text>
<text x="303.5" y="116.7">clk</text>
<text x="351.8" y="119.2">PDM_EN</text>
<text x="320.8" y="143.3">VDD_1V8</text>
<text x="352.9" y="148.4">PDM_EN</text>
<text x="82.5" y="182.7">3V_SD</text>
<text x="86.4" y="205.6">SCLK</text>
<text x="121.9" y="208.1">MOSI</text>
<text x="121.9" y="205.6">MISO</text>
<text x="77.5" y="248.7">MISO</text>
<text x="118.1" y="251.3">SCLK</text>
<text x="118.1" y="253.8">MOSI</text>
</g>
</svg>
